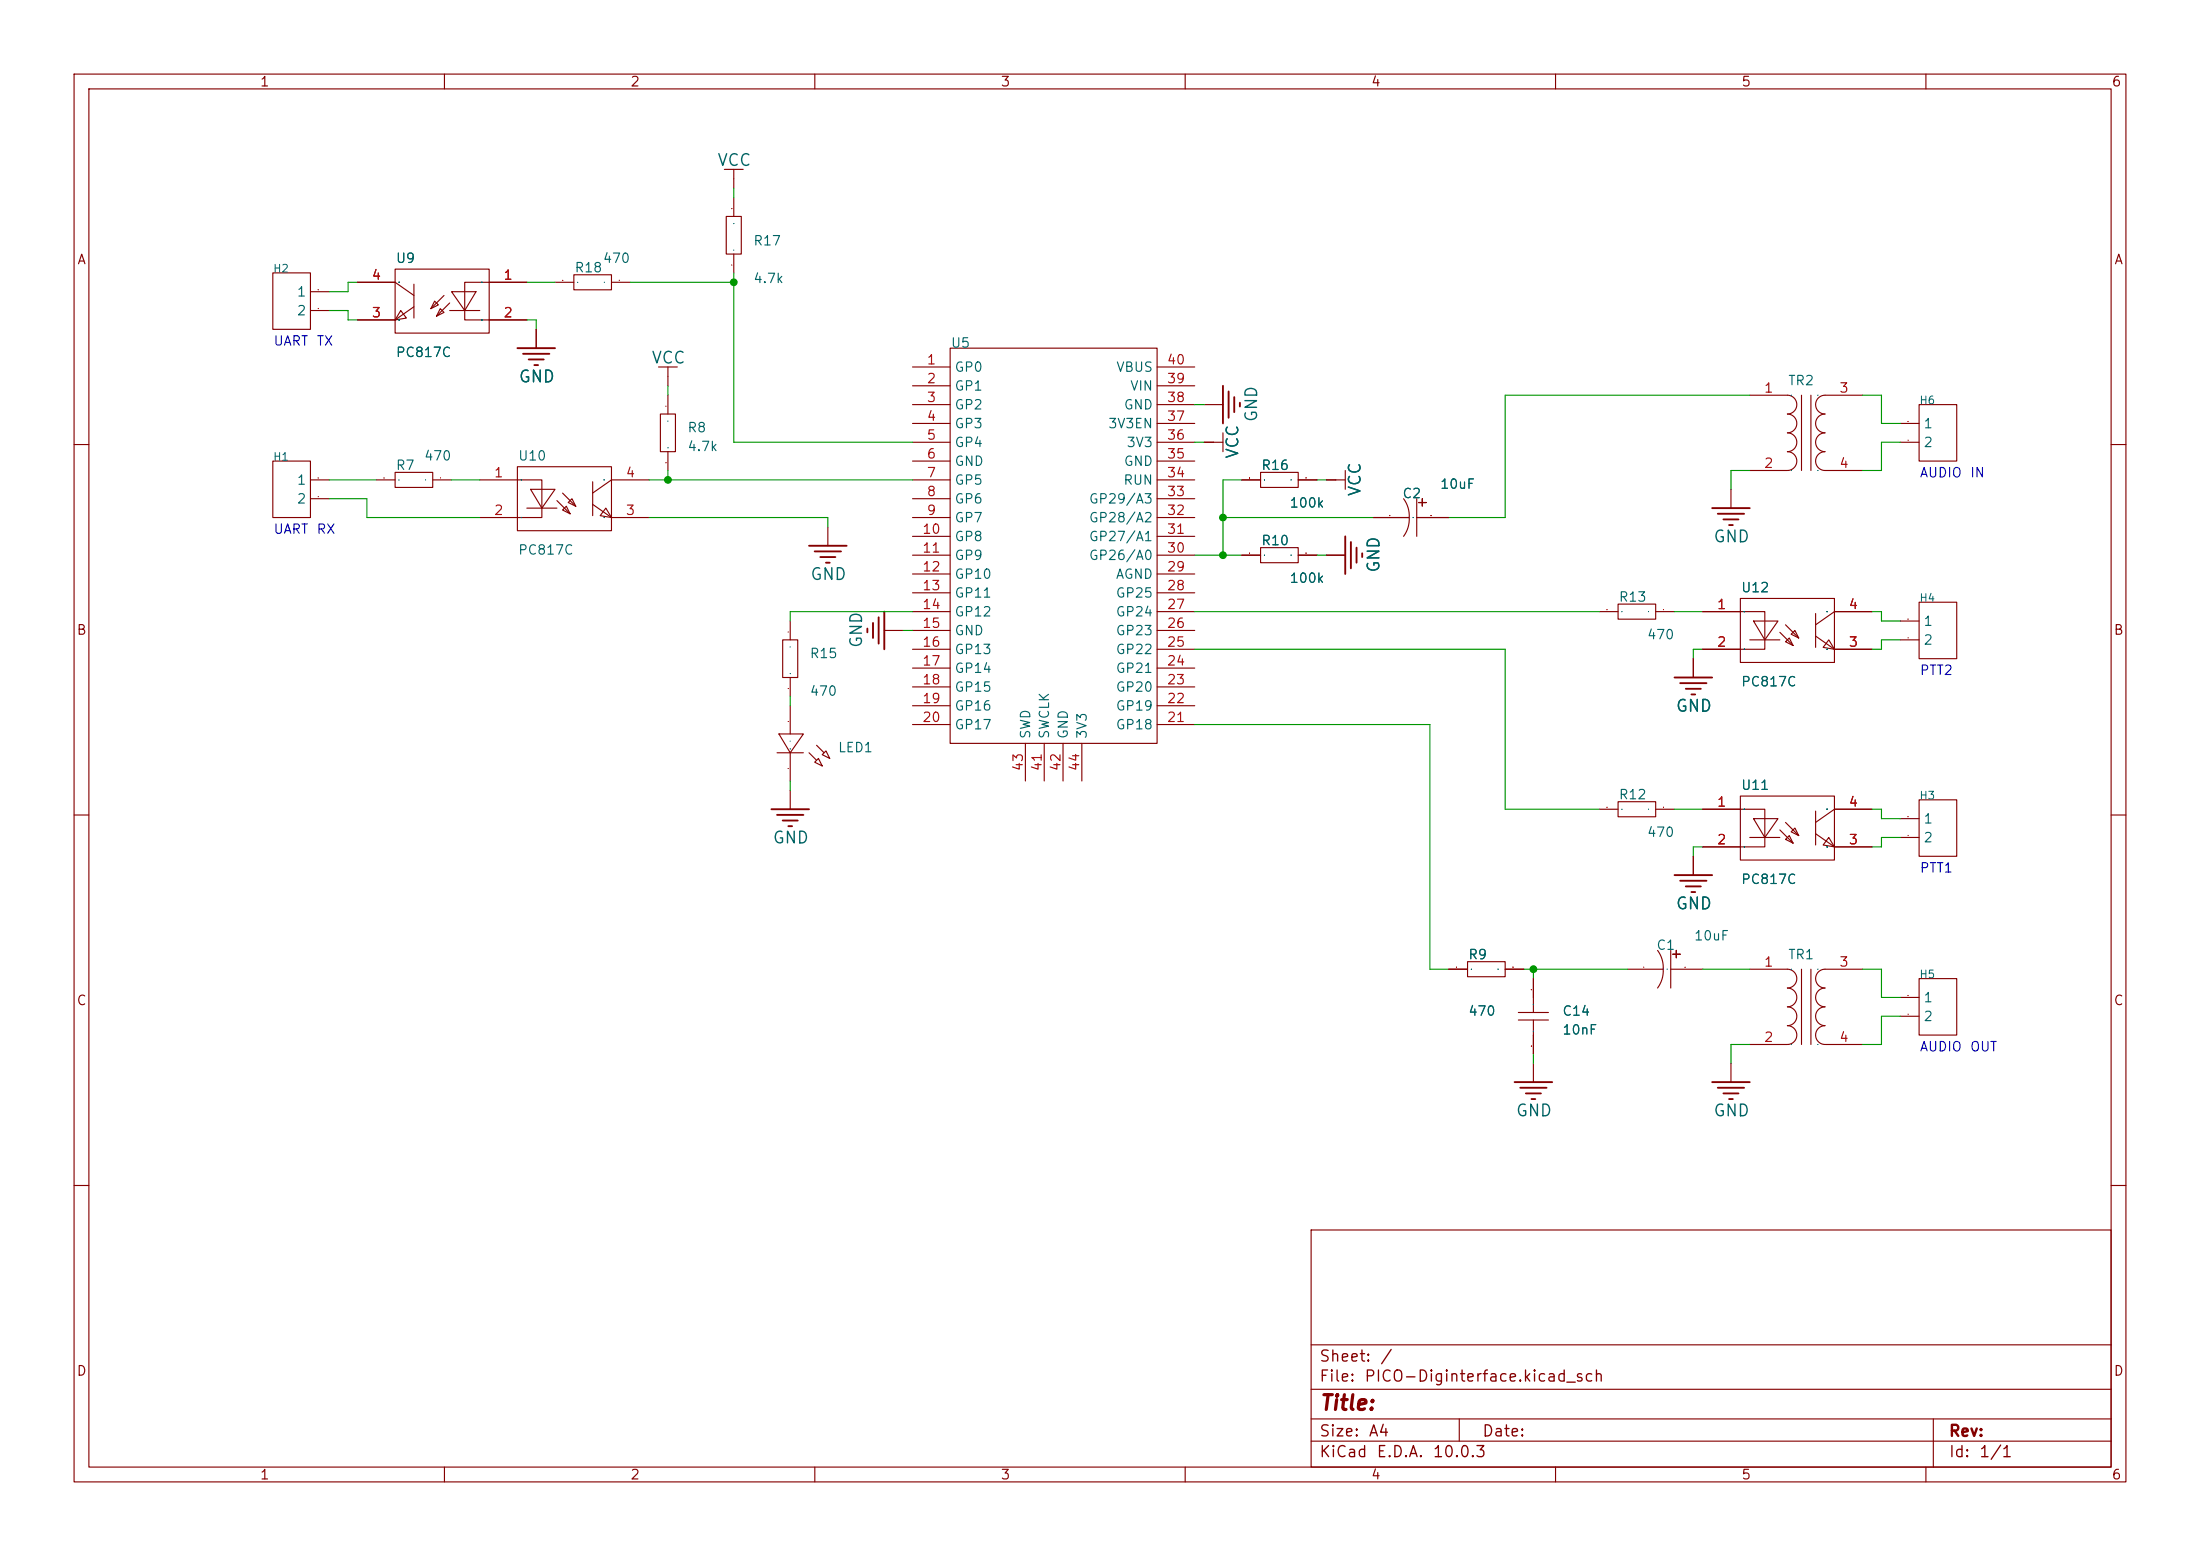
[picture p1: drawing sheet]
<svg xmlns="http://www.w3.org/2000/svg" width="297mm" height="210mm" viewBox="0 0 297 210" stroke-linecap="round" stroke-linejoin="round" font-family="sans-serif">
<g fill="none" stroke="#840000" stroke-width=".15">
<path d="M10 10h277v190h-277zM12 12h273v186h-273zM60 10v2M110 10v2M160 10v2M210 10v2M260 10v2M36.8 36.8h5.1v7.7h-5.1zM41.9 39.4h2.5M48.3 38.1h5l2.6 1.8M53.3 36.3h12.7v8.7h-12.7zM55.9 38.4v4.5"/>
<path d="M59.9 39.9l-1.7 1.8M61 39.4h3.3l-1.6 2.5zM71.1 38.1h-8.4v5.1h8.4M74.9 38.1h2.6M77.5 37.1h5v2h-5zM82.5 38.1h2.6M97.8 22.9h2.5M98 29.2h2.1v5.1h-2.1zM99.1 22.9v2.5M99.1 26.7v2.5M99.1 34.3v2.5M41.9 41.9h2.5"/>
<path d="M48.3 43.2h5M54.1 41.9l.8 1-1.6 .3zM55.9 41.4l-2.6 1.8M58.7 40.6l.5 .5-1 .6zM59.4 41.7l.5 .5-1 .5zM60.7 40.9l-1.8 1.8M60.7 41.9h4.1M72.4 44.5v2.5M88.9 49.5h2.5M89.2 55.9h2v5.1h-2zM90.2 49.5v2.6M90.2 53.3v2.6"/>
<path d="M123.2 57.2h5.1M123.2 59.7h5.1M123.2 49.5h5.1M123.2 52.1h5.1M123.2 54.6h5.1M128.3 47h27.9v53.3h-27.9zM156.2 57.2h5.1M156.2 59.7h5.1M156.2 49.5h5.1M156.2 52.1h5.1M156.2 54.6h5.1M162.6 59.7h2.5"/>
<path d="M162.6 54.6h2.5M165.1 58.4v2.6M236.2 53.3h5.1a1.27 1.27 0 0 1 1.3 1.3 1.27 1.27 0 0 1-1.3 1.3 1.27 1.27 0 0 1 1.3 1.3 1.27 1.27 0 0 1-1.3 1.2 1.27 1.27 0 0 1 1.3 1.3 1.27 1.27 0 0 1-1.3 1.3 1.27 1.27 0 0 1 1.3 1.2 1.27 1.27 0 0 1-1.3 1.3h-5.1M243.2 53.3v10.2M244.5 53.3v10.2M251.5 53.3h-5.1a1.27 1.27 0 0 0-1.3 1.3 1.27 1.27 0 0 0 1.3 1.3 1.27 1.27 0 0 0-1.3 1.3 1.27 1.27 0 0 0 1.3 1.2 1.27 1.27 0 0 0-1.3 1.3 1.27 1.27 0 0 0 1.3 1.3 1.27 1.27 0 0 0-1.3 1.2 1.27 1.27 0 0 0 1.3 1.3h5.1M256.5 57.2h2.6M256.5 59.7h2.6M259.1 54.6h5.1v7.6h-5.1zM10 60h2M36.8 62.2h5.1v7.7h-5.1zM41.9 64.8h2.5"/>
<path d="M41.9 67.3h2.5M50.8 64.8h2.5M53.3 63.8h5.1v2h-5.1zM58.4 64.8h2.6M64.8 64.8h8.4v5.1h-8.4M69.8 63h12.7v8.6h-12.7zM71.1 68.6h4.1M71.6 66h3.3l-1.7 2.6zM75.2 67.6l1.8 1.7M75.9 66.5l1.8 1.8M76.5 68.3l.5 1-1.1-.5zM76.7 67.8l.5-.5 .5 1z"/>
<path d="M80 65v4.6M80 68.1l2.5 1.8M81.8 68.6l.7 1.3-1.5-.3zM82.5 69.9h5.1M87.6 64.8h-5.1l-2.5 1.7M90.2 61v2.5M111.8 71.1v2.6M123.2 64.8h5.1M123.2 69.9h5.1M123.2 74.9h5.1M123.2 62.2h5.1M123.2 67.3h5.1"/>
<path d="M123.2 72.4h5.1M123.2 77.5h5.1M156.2 64.8h5.1M156.2 69.9h5.1M156.2 74.9h5.1M156.2 62.2h5.1M156.2 67.3h5.1M156.2 72.4h5.1M156.2 77.5h5.1M167.6 64.8h2.6M167.6 74.9h2.6M170.2 63.8h5.1v2h-5.1z"/>
<path d="M170.2 73.9h5.1v2h-5.1zM175.3 64.8h2.5M175.3 74.9h2.5M179.1 64.8h2.5M179.1 74.9h2.5M181.6 63.5v2.5M185.4 69.9h4.8M189.5 67.3a3.9 3.9 0 0 1 .7 2.6M190.2 69.9a3.9 3.9 0 0 1-.7 2.5M191.3 67.3v5.1M191.3 69.9h4.3M191.5 67.8h1z"/>
<path d="M192 67.3v1zM233.7 66v2.6M285 60h2M105.2 99.1h3.3l-1.8 2.5zM105.7 86.4h2v5h-2zM106.7 83.8v2.6M106.7 91.4v2.6M106.7 95.3v3.8M119.4 85.1h2.5M123.2 85.1h5.1M123.2 80h5.1M123.2 82.6h5.1"/>
<path d="M123.2 87.6h5.1M123.2 90.2h5.1M123.2 92.7h5.1M123.2 95.3h5.1M123.2 97.8h5.1M156.2 85.1h5.1M156.2 80h5.1M156.2 82.6h5.1M156.2 87.6h5.1M156.2 90.2h5.1M156.2 92.7h5.1M156.2 95.3h5.1"/>
<path d="M156.2 97.8h5.1M215.9 82.6h2.5M218.4 81.5h5.1v2.1h-5.1zM223.5 82.6h2.6M228.6 88.9v2.5M229.9 82.6h8.4v5h-8.4M234.9 80.8h12.7v8.6h-12.7zM236.2 86.4h4.1M236.7 83.8h3.3l-1.7 2.6zM240.3 85.3l1.8 1.8M241 86.6l.6-.5 .5 1zM241 84.3l1.8 1.8"/>
<path d="M241.8 85.6l.5-.5 .5 1zM245.1 82.8v4.6M245.1 85.9l2.5 1.7M246.9 86.4l.7 1.2-1.5-.2zM247.6 87.6h5.1M252.7 82.6h-5.1l-2.5 1.7M256.5 83.8h2.6M256.5 86.4h2.6M259.1 81.3h5.1v7.6h-5.1zM10 110h2M104.9 101.6h3.6M106.7 101.6v3.8"/>
<path d="M106.7 106.7v2.5M109.2 101.6l1 1M110 102.9l.5-.5 .5 1zM110.2 100.6l1.1 1M111 101.9l.5-.6 .5 1.1zM138.4 100.3v5.1M141 100.3v5.1M143.5 100.3v5.1M146 100.3v5.1M215.9 109.2h2.5M218.4 108.2h5.1v2h-5.1zM223.5 109.2h2.6"/>
<path d="M228.6 115.6v2.5M229.9 109.2h8.4v5.1h-8.4M234.9 107.4h12.7v8.7h-12.7zM236.2 113h4.1M236.7 110.5h3.3l-1.7 2.5zM240.3 112l1.8 1.8M241 113.3l.6-.5 .5 1zM241 111l1.8 1.8M241.8 112.3l.5-.5 .5 1zM245.1 109.5v4.5M245.1 112.5l2.5 1.8M246.9 113l.7 1.3-1.5-.3z"/>
<path d="M247.6 114.3h5.1M252.7 109.2h-5.1l-2.5 1.8M256.5 113h2.6M256.5 110.5h2.6M259.1 108h5.1v7.6h-5.1zM285 110h2M195.6 130.8h2.5M198.1 129.8h5.1v2h-5.1zM203.2 130.8h2.5M205 136.7h4M205 137.7h4M207 132.1v4.6"/>
<path d="M207 137.7v4.5M219.7 130.8h4.8M223.8 128.3a3.9 3.9 0 0 1 .7 2.5M224.5 130.8a3.9 3.9 0 0 1-.7 2.5M225.6 130.8h4.3M225.6 128.3v5.1M225.8 128.8h1zM226.3 128.3v1zM236.2 130.8h5.1a1.27 1.27 0 0 1 1.3 1.3 1.27 1.27 0 0 1-1.3 1.3 1.27 1.27 0 0 1 1.3 1.2 1.27 1.27 0 0 1-1.3 1.3 1.27 1.27 0 0 1 1.3 1.3 1.27 1.27 0 0 1-1.3 1.2 1.27 1.27 0 0 1 1.3 1.3 1.27 1.27 0 0 1-1.3 1.3h-5.1M243.2 130.8v10.2M244.5 130.8v10.2M251.5 130.8h-5.1a1.27 1.27 0 0 0-1.3 1.3 1.27 1.27 0 0 0 1.3 1.3 1.27 1.27 0 0 0-1.3 1.2 1.27 1.27 0 0 0 1.3 1.3 1.27 1.27 0 0 0-1.3 1.3 1.27 1.27 0 0 0 1.3 1.2 1.27 1.27 0 0 0-1.3 1.3 1.27 1.27 0 0 0 1.3 1.3h5.1"/>
<path d="M256.5 134.6h2.6M256.5 137.2h2.6M259.1 132.1h5.1v7.6h-5.1zM207 143.5v2.6M233.7 143.5v2.6M10 160h2M177 166h108v32h-108zM285 160h2M60 198v2M110 198v2M160 198v2M177 194.5h108"/>
<path d="M177 191.5h108M177 187.5h108M177 181.5h108M197 191.5v3M210 198v2M260 198v2M261 191.5v6.5"/>
</g>
<g fill="none" stroke="#840000" stroke-width=".25">
<path d="M69.8 47h5.1M70.6 47.8h3.6M71.4 48.5h2M72.1 49.3h.5M165.1 52.1v5.1M165.9 52.8v3.6M166.6 53.6v2M167.4 54.4v.5M109.2 73.7h5.1M110 74.4h3.5M110.7 75.2h2.1M111.5 75.9h.5"/>
<path d="M181.6 72.4v5.1M182.4 73.2v3.5M183.1 73.9v2M183.9 74.7v.5M231.1 68.6h5.1M231.9 69.3h3.6M232.7 70.1h2M233.4 70.9h.5M117.1 84.8v.5M117.9 84.1v2M118.6 83.3v3.6M119.4 82.6v5"/>
<path d="M226.1 91.4h5M226.8 92.2h3.6M227.6 93h2M228.3 93.7h.6M104.1 109.2h5.1M104.9 110h3.6M105.7 110.7h2M106.4 111.5h.5M226.1 118.1h5M226.8 118.9h3.6M227.6 119.6h2M228.3 120.4h.6"/>
<path d="M204.5 146.1h5M205.2 146.8h3.6M206 147.6h2M206.8 148.3h.5M231.1 146.1h5.1M231.9 146.8h3.6M232.7 147.6h2M233.4 148.3h.5"/>
</g>
<g fill="none" stroke="#009600" stroke-width=".15">
<path d="M48.3 38.1h-1.3v1.3h-2.6M71.1 38.1h3.8M85.1 38.1h14M99.1 36.8v22.9h24.1M99.1 25.4v1.3M44.4 41.9h2.6v1.3h1.3M71.1 43.2h1.3v1.3M90.2 52.1v1.2M161.3 54.6h1.3M161.3 59.7h1.3M236.2 53.3h-33v16.6h-7.6M251.5 53.3h2.5v3.9h2.5"/>
<path d="M256.5 59.7h-2.5v3.8h-2.5M44.4 67.3h5.1v2.6h15.3M44.4 64.8h6.4M61 64.8h3.8M87.6 69.9h24.2v1.2M87.6 64.8h35.6M90.2 63.5v1.3M161.3 74.9h6.3M165.1 69.9h20.3M167.6 64.8h-2.5v10.1M177.8 74.9h1.3M177.8 64.8h1.3"/>
<path d="M236.2 63.5h-2.5v2.5M106.7 94v1.3M121.9 85.1h1.3M123.2 82.6h-16.5v1.2M161.3 87.6h41.9v21.6h12.7M161.3 97.8h31.7v33h2.6M161.3 82.6h54.6M226.1 82.6h3.8M229.9 87.6h-1.3v1.3M252.7 82.6h1.3v1.2h2.5M256.5 86.4h-2.5v1.2h-1.3M106.7 105.4v1.3"/>
<path d="M226.1 109.2h3.8M229.9 114.3h-1.3v1.3M252.7 109.2h1.3v1.3h2.5M256.5 113h-2.5v1.3h-1.3M205.7 130.8h14M207 130.8v1.3M229.9 130.8h6.3M251.5 130.8h2.5v3.8h2.5M256.5 137.2h-2.5v3.8h-2.5M207 142.2v1.3M236.2 141h-2.5v2.5"/>
</g>
<g fill="#009600" stroke="#009600" stroke-width=".14">
<circle cx="90.2" cy="64.8" r=".46"/>
<circle cx="99.1" cy="38.1" r=".46"/>
<circle cx="165.1" cy="74.9" r=".46"/>
<circle cx="207" cy="130.8" r=".46"/>
<circle cx="165.1" cy="69.9" r=".46"/>
</g>
<text font-size="2" fill="#840000" x="178" y="190.8">Title:</text>
<g font-size="1.6" fill="#006464">
<text x="96.7" y="22.8">VCC</text>
<text x="69.9" y="52">GND</text>
<text x="87.8" y="49.5">VCC</text>
<text x="170.1" y="57.1" transform="rotate(-90 170.1 57.1)">GND</text>
<text x="167.6" y="62" transform="rotate(-90 167.6 62)">VCC</text>
<text x="184.1" y="67.1" transform="rotate(-90 184.1 67.1)">VCC</text>
<text x="186.6" y="77.4" transform="rotate(-90 186.6 77.4)">GND</text>
<text x="231.2" y="73.6">GND</text>
<text x="109.3" y="78.7">GND</text>
<text x="116.8" y="87.6" transform="rotate(-90 116.8 87.6)">GND</text>
<text x="226.1" y="96.5">GND</text>
<text x="104.2" y="114.2">GND</text>
<text x="226.1" y="123.1">GND</text>
<text x="204.5" y="151.1">GND</text>
<text x="231.2" y="151.1">GND</text>
</g>
<g font-size="1.5" fill="#840000">
<text x="178" y="184.2">Sheet:</text>
<text x="186.2" y="184.2">/</text>
<text x="178" y="186.9">File:</text>
<text x="184.1" y="186.9">PICO-Diginterface.kicad_sch</text>
<text x="178" y="197.1">KiCad</text>
<text x="178" y="194.3">Size:</text>
<text x="184.7" y="194.3">A4</text>
<text x="185.7" y="197.1">E.D.A.</text>
<text x="193.3" y="197.1">10.0.3</text>
<text x="200" y="194.3">Date:</text>
<text x="263" y="194.3">Rev:</text>
<text x="263" y="197.1">Id:</text>
<text x="267.1" y="197.1">1/1</text>
</g>
<g font-size="1.3" fill="#840000">
<text x="35" y="12">1</text>
<text x="85" y="12">2</text>
<text x="135" y="12">3</text>
<text x="185" y="12">4</text>
<text x="235" y="12">5</text>
<text x="285" y="12">6</text>
<text x="10.3" y="36">A</text>
<text x="285.3" y="36">A</text>
<text x="10.3" y="86">B</text>
<text x="285.3" y="86">B</text>
<text x="10.3" y="136">C</text>
<text x="285.3" y="136">C</text>
<text x="10.3" y="186">D</text>
<text x="285.3" y="186">D</text>
<text x="35" y="200">1</text>
<text x="85" y="200">2</text>
<text x="135" y="200">3</text>
<text x="185" y="200">4</text>
<text x="235" y="200">5</text>
<text x="285" y="200">6</text>
</g>
<g font-size="1.3" fill="#006464">
<text x="53.3" y="35.8">U9</text>
<text x="81.3" y="35.8">470</text>
<text x="101.6" y="33.4">R17</text>
<text x="40" y="40.3">1</text>
<text x="77.5" y="37.1">R18</text>
<text x="101.6" y="38.5">4.7k</text>
<text x="40" y="42.9">2</text>
<text x="128.3" y="47.2">U5</text>
<text x="53.3" y="48.5">PC817C</text>
<text x="128.8" y="50.5">GP0</text>
<text x="128.8" y="53">GP1</text>
<text x="150.6" y="50.5">VBUS</text>
<text x="152.5" y="53">VIN</text>
<text x="241.3" y="52.3">TR2</text>
<text x="92.7" y="58.7">R8</text>
<text x="128.8" y="55.6">GP2</text>
<text x="128.8" y="58.1">GP3</text>
<text x="149.5" y="58.1">3V3EN</text>
<text x="151.6" y="55.6">GND</text>
<text x="259.6" y="58.1">1</text>
<text x="40" y="65.7">1</text>
<text x="53.3" y="63.7">R7</text>
<text x="57.2" y="62.5">470</text>
<text x="69.9" y="62.5">U10</text>
<text x="92.7" y="61.2">4.7k</text>
<text x="128.8" y="60.7">GP4</text>
<text x="128.8" y="63.2">GND</text>
<text x="128.8" y="65.7">GP5</text>
<text x="151.6" y="65.7">RUN</text>
<text x="151.6" y="63.2">GND</text>
<text x="152" y="60.7">3V3</text>
<text x="170.2" y="63.7">R16</text>
<text x="259.6" y="60.7">2</text>
<text x="40" y="68.3">2</text>
<text x="128.8" y="68.3">GP6</text>
<text x="128.8" y="70.8">GP7</text>
<text x="146.9" y="70.8">GP28/A2</text>
<text x="146.9" y="68.3">GP29/A3</text>
<text x="174" y="68.8">100k</text>
<text x="189.2" y="67.6">C2</text>
<text x="194.3" y="66.3">10uF</text>
<text x="69.9" y="75.2">PC817C</text>
<text x="128.8" y="73.4">GP8</text>
<text x="128.8" y="75.9">GP9</text>
<text x="146.9" y="75.9">GP26/A0</text>
<text x="146.9" y="73.4">GP27/A1</text>
<text x="170.2" y="73.9">R10</text>
<text x="128.8" y="78.4">GP10</text>
<text x="128.8" y="81">GP11</text>
<text x="128.8" y="83.5">GP12</text>
<text x="150.5" y="78.4">AGND</text>
<text x="150.5" y="83.5">GP24</text>
<text x="150.5" y="81">GP25</text>
<text x="174" y="79">100k</text>
<text x="218.4" y="81.5">R13</text>
<text x="235" y="80.3">U12</text>
<text x="109.2" y="89.1">R15</text>
<text x="128.8" y="86.1">GND</text>
<text x="128.8" y="88.6">GP13</text>
<text x="150.5" y="88.6">GP22</text>
<text x="150.5" y="86.1">GP23</text>
<text x="222.3" y="86.6">470</text>
<text x="259.6" y="84.8">1</text>
<text x="259.6" y="87.3">2</text>
<text x="109.2" y="94.2">470</text>
<text x="128.8" y="91.1">GP14</text>
<text x="128.8" y="93.7">GP15</text>
<text x="150.5" y="93.7">GP20</text>
<text x="150.5" y="91.1">GP21</text>
<text x="235" y="93">PC817C</text>
<text x="113" y="101.8">LED1</text>
<text x="128.8" y="96.2">GP16</text>
<text x="128.8" y="98.8">GP17</text>
<text x="139.4" y="99.8" transform="rotate(-90 139.4 99.8)">SWD</text>
<text x="141.9" y="99.8" transform="rotate(-90 141.9 99.8)">SWCLK</text>
<text x="144.5" y="99.8" transform="rotate(-90 144.5 99.8)">GND</text>
<text x="147" y="99.8" transform="rotate(-90 147 99.8)">3V3</text>
<text x="150.5" y="98.8">GP18</text>
<text x="150.5" y="96.2">GP19</text>
<text x="235" y="106.9">U11</text>
<text x="218.4" y="108.2">R12</text>
<text x="222.3" y="113.3">470</text>
<text x="259.6" y="111.5">1</text>
<text x="235" y="119.6">PC817C</text>
<text x="259.6" y="114">2</text>
<text x="198.1" y="129.8">R9</text>
<text x="223.5" y="128.5">C1</text>
<text x="228.6" y="127.2">10uF</text>
<text x="241.3" y="129.8">TR1</text>
<text x="198.1" y="137.4">470</text>
<text x="210.8" y="137.4">C14</text>
<text x="259.6" y="135.6">1</text>
<text x="210.8" y="139.9">10nF</text>
<text x="259.6" y="138.1">2</text>
</g>
<g font-size="1.3" fill="#a90000">
<text x="50.1" y="38.1">4</text>
<text x="67.9" y="38.1">1</text>
<text x="50.1" y="43.2">3</text>
<text x="67.9" y="43.2">2</text>
<text x="125" y="49.5">1</text>
<text x="125" y="52">2</text>
<text x="157.4" y="52">39</text>
<text x="157.4" y="49.5">40</text>
<text x="238.1" y="53.3">1</text>
<text x="248.2" y="53.3">3</text>
<text x="125" y="54.6">3</text>
<text x="125" y="57.1">4</text>
<text x="125" y="59.7">5</text>
<text x="157.4" y="59.7">36</text>
<text x="157.4" y="57.1">37</text>
<text x="157.4" y="54.6">38</text>
<text x="66.6" y="64.7">1</text>
<text x="84.4" y="64.7">4</text>
<text x="125" y="62.2">6</text>
<text x="125" y="64.7">7</text>
<text x="157.4" y="64.7">34</text>
<text x="157.4" y="62.2">35</text>
<text x="238.1" y="63.5">2</text>
<text x="248.2" y="63.5">4</text>
<text x="66.6" y="69.8">2</text>
<text x="84.4" y="69.8">3</text>
<text x="125" y="67.3">8</text>
<text x="125" y="69.8">9</text>
<text x="157.4" y="69.8">32</text>
<text x="157.4" y="67.3">33</text>
<text x="124.4" y="72.4">10</text>
<text x="124.4" y="74.9">11</text>
<text x="124.4" y="77.4">12</text>
<text x="157.4" y="77.4">29</text>
<text x="157.4" y="74.9">30</text>
<text x="157.4" y="72.4">31</text>
<text x="124.4" y="80">13</text>
<text x="124.4" y="82.5">14</text>
<text x="157.4" y="82.5">27</text>
<text x="157.4" y="80">28</text>
<text x="231.7" y="82.5">1</text>
<text x="249.5" y="82.5">4</text>
<text x="124.4" y="85.1">15</text>
<text x="124.4" y="87.6">16</text>
<text x="157.4" y="87.6">25</text>
<text x="157.4" y="85.1">26</text>
<text x="231.7" y="87.6">2</text>
<text x="249.5" y="87.6">3</text>
<text x="124.4" y="90.1">17</text>
<text x="124.4" y="92.7">18</text>
<text x="124.4" y="95.2">19</text>
<text x="157.4" y="95.2">22</text>
<text x="157.4" y="92.7">23</text>
<text x="157.4" y="90.1">24</text>
<text x="124.4" y="97.8">20</text>
<text x="157.4" y="97.8">21</text>
<text x="138.4" y="104.2" transform="rotate(-90 138.4 104.2)">43</text>
<text x="140.9" y="104.2" transform="rotate(-90 140.9 104.2)">41</text>
<text x="143.5" y="104.2" transform="rotate(-90 143.5 104.2)">42</text>
<text x="146" y="104.2" transform="rotate(-90 146 104.2)">44</text>
<text x="231.7" y="109.2">1</text>
<text x="249.5" y="109.2">4</text>
<text x="231.7" y="114.3">2</text>
<text x="249.5" y="114.3">3</text>
<text x="238.1" y="130.8">1</text>
<text x="248.2" y="130.8">3</text>
<text x="238.1" y="140.9">2</text>
<text x="248.2" y="140.9">4</text>
</g>
<g font-size="1.3" fill="#0000c2">
<text x="36.8" y="47">UART</text>
<text x="42.7" y="47">TX</text>
<text x="259.1" y="64.7">AUDIO</text>
<text x="265.9" y="64.7">IN</text>
<text x="36.8" y="72.4">UART</text>
<text x="42.7" y="72.4">RX</text>
<text x="259.1" y="91.4">PTT2</text>
<text x="259.1" y="118.1">PTT1</text>
<text x="259.1" y="142.2">AUDIO</text>
<text x="265.9" y="142.2">OUT</text>
</g>
<g font-size="1" fill="#006464">
<text x="36.8" y="37">H2</text>
<text x="259" y="54.8">H6</text>
<text x="36.8" y="62.4">H1</text>
<text x="259" y="81.5">H4</text>
<text x="259" y="108.2">H3</text>
<text x="259" y="132.3">H5</text>
</g>
</svg>
